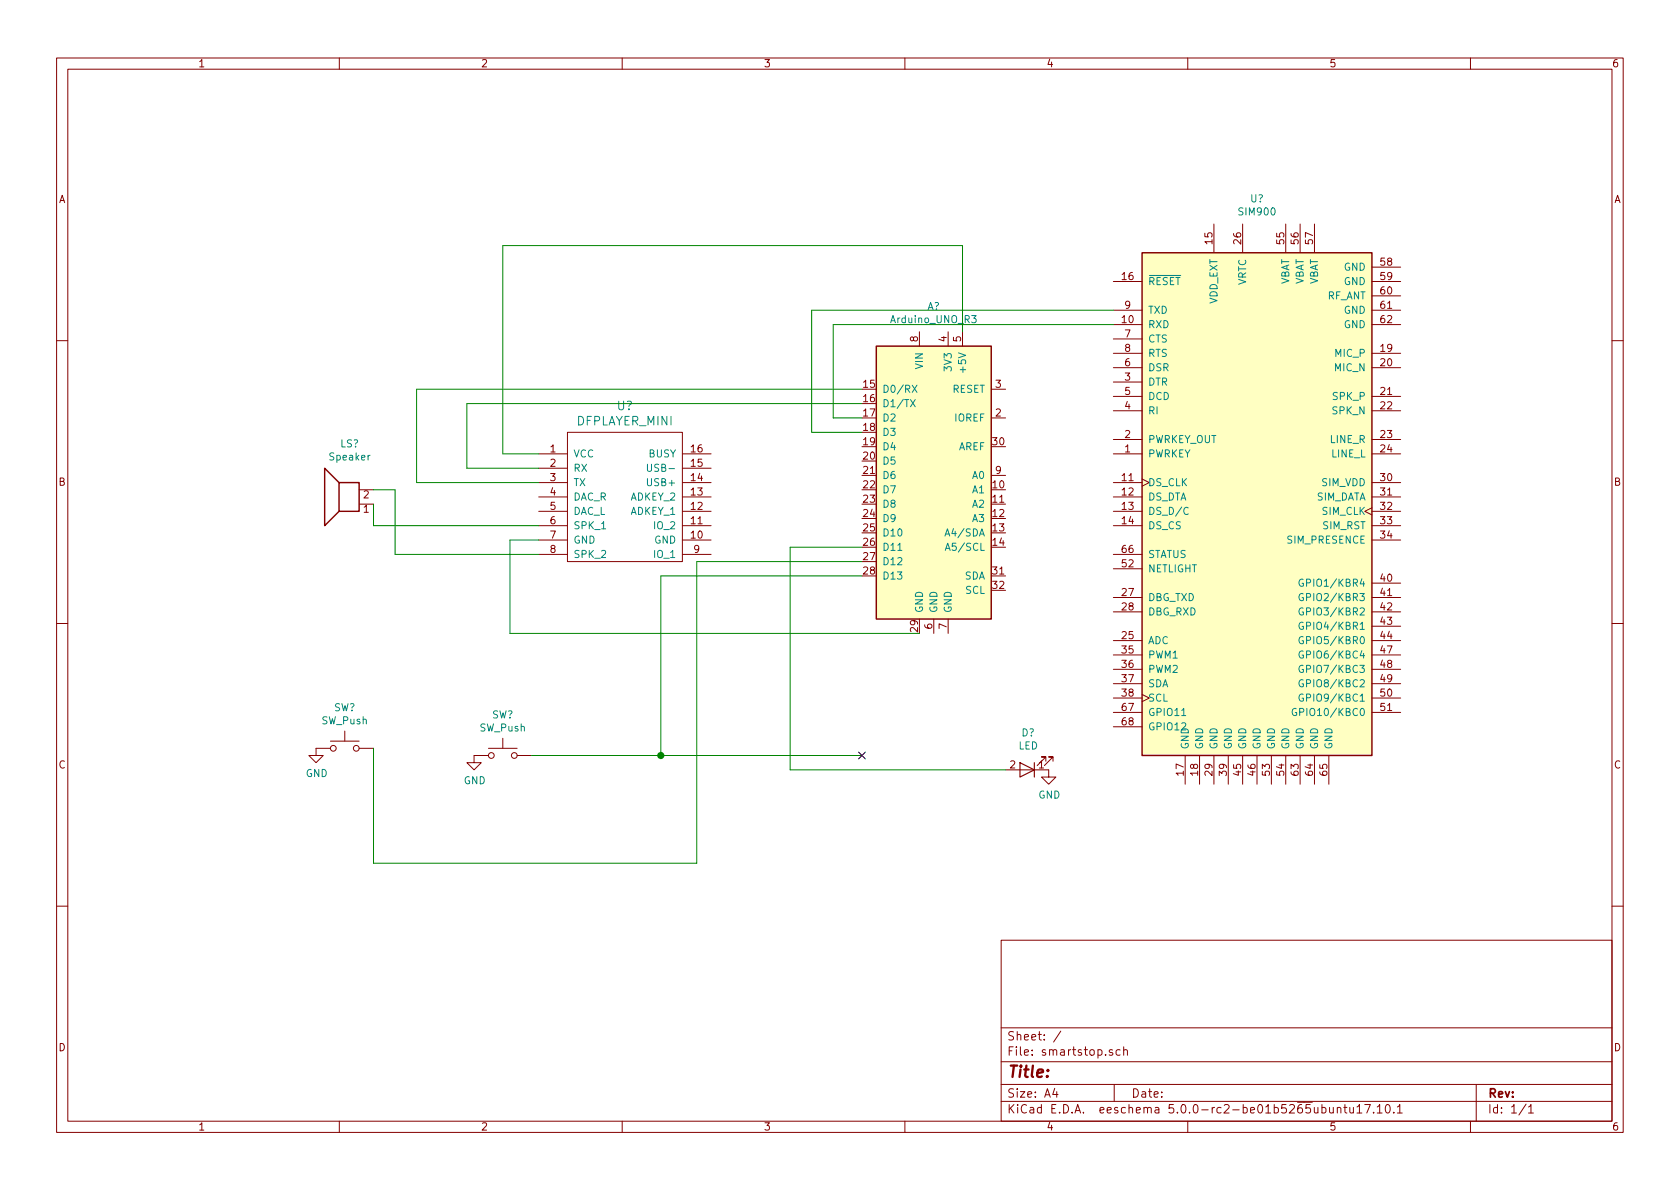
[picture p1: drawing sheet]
<svg xmlns="http://www.w3.org/2000/svg" width="297mm" height="210mm" viewBox="0 0 297 210" stroke-linecap="round" stroke-linejoin="round" font-family="sans-serif">
<g fill="none" stroke="#840000" stroke-width=".18">
<path d="M10 10.3h277v189.9h-277zM12 12.2h273v186.1h-273zM60 10.3v1.9M110 10.3v1.9M160 10.3v1.9M210 10.3v1.9M260 10.3v1.9M214.6 39.6v5.1M219.7 39.6v5.1M227.3 39.6v5.1M229.9 39.6v5.1M232.4 39.6v5.1"/>
<path d="M162.6 58.7v2.5M167.6 58.7v2.5M170.2 58.7v2.5M196.8 57.4h5.1M196.8 49.8h5.1M196.8 54.9h5.1M196.8 59.9h5.1M242.6 57.4h5M242.6 49.8h5M242.6 47.2h5M242.6 52.3h5M242.6 54.9h5"/>
<path d="M10 60.2h2M100.3 76.4h20.3v22.9h-20.3zM175.3 73.9h2.5M175.3 68.8h2.5M196.8 62.5h5.1M196.8 77.7h5.1M196.8 65h5.1M196.8 70.1h5.1M196.8 72.6h5.1M196.8 67.6h5.1M242.6 62.5h5M242.6 77.7h5"/>
<path d="M242.6 65h5M242.6 70.1h5M242.6 72.6h5M285 60.2h2M63.5 89.1h2.5M63.5 86.6h2.5M95.2 80.3h5.1M95.2 82.8h5.1M95.2 85.3h5.1M95.2 87.9h5.1M95.2 90.4h5.1M95.2 93h5.1"/>
<path d="M95.2 95.5h5.1M95.2 98h5.1M120.6 80.3h5.1M120.6 82.8h5.1M120.6 85.3h5.1M120.6 87.9h5.1M120.6 90.4h5.1M120.6 93h5.1M120.6 95.5h5.1M120.6 98h5.1M175.3 84.1h2.5M196.8 80.3h5.1"/>
<path d="M196.8 85.3h5.1M196.8 87.9h5.1M196.8 90.4h5.1M196.8 93h5.1M196.8 98h5.1M201.9 84.7l1.3 .6-1.3 .7M242.6 89.8l-1.3 .6 1.3 .7M242.6 80.3h5M242.6 85.3h5M242.6 87.9h5M242.6 90.4h5M242.6 93h5"/>
<path d="M242.6 95.5h5M10 110.3h2M165.1 109.5v2.5M167.6 109.5v2.5M196.8 113.3h5.1M196.8 105.7h5.1M196.8 108.2h5.1M196.8 115.8h5.1M196.8 118.4h5.1M196.8 100.6h5.1M242.6 113.3h5M242.6 105.7h5"/>
<path d="M242.6 108.2h5M242.6 115.8h5M242.6 118.4h5M242.6 103.1h5M242.6 110.7h5M285 110.3h2M58.4 132.3h-2.5v1.3h1.2l-1.2 1.3-1.3-1.3h1.3M58.4 131.1h5.1M61 129.3v1.8M63.5 132.3h2.5M86.4 133.6h-2.6v1.3h1.3l-1.3 1.2-1.3-1.2h1.3M86.4 132.3h5"/>
<path d="M88.9 130.6v1.7M91.4 133.6h2.6M177.8 136.1h7.6v1.3h1.3l-1.3 1.3-1.3-1.3h1.3M184.9 134.6v-.7h-.8h.8l-1.5 1.5M186.2 134.6v-.7h-.8h.8l-1.5 1.5M196.8 120.9h5.1M196.8 123.4h5.1M196.8 126h5.1M196.8 128.5h5.1M201.9 122.8l1.3 .6-1.3 .7M209.5 133.6v5.1M212.1 133.6v5.1"/>
<path d="M214.6 133.6v5.1M217.2 133.6v5.1M219.7 133.6v5.1M222.2 133.6v5.1M224.8 133.6v5.1M227.3 133.6v5.1M229.9 133.6v5.1M232.4 133.6v5.1M234.9 133.6v5.1M242.6 120.9h5M242.6 123.4h5M242.6 126h5"/>
<path d="M10 160.2h2M177 166.3h108v32h-108zM285 160.2h2M60 198.3v1.9M110 198.3v1.9M160 198.3v1.9M177 194.8h108M177 191.8h108M177 187.8h108M177 181.8h108M186.5 192.5l-.4 1h1M186.8 193v1"/>
<path d="M187.6 182.3l-1.3 2M196.7 185.7a.37 .37 0 0 0-.6 .1l.1 .2 .5 .2 .1 .1-.3 .3-.4-.1M197 191.8v3M198 185.7l-.4-.1-.3 .3 .1 .6 .2 .1 .4-.1M198.7 185.7h.1a.37 .37 0 0 1 .5 .1v.8M198.7 185.1v1.5M210 198.3v1.9M235.1 195.8v.8a.39 .39 0 0 0 .6 .1M235.7 195.8v1M236.4 196l.3-.2 .3 .1 .1 .9M236.4 195.8v1M237.6 195.8h.6"/>
<path d="M237.8 195.3v1.3l.4 .2M238.7 195.8v.9l.4 .1 .2-.1M239.3 195.8v1M239.9 195.8l.5-.5v1.5M239.9 196.8h.9M241.3 195.3h1l-.6 1.5M242.9 196.7v.1M243.5 195.8l.4-.5v1.5M243.5 196.8h.9M245.1 195.4l.2-.1a.8 .8 0 0 1 .5 .8 .8 .8 0 0 1-.5 .7 1 1 0 0 1-.2-1.4zM246.4 196.7v.1M247.1 195.8l.4-.5v1.5"/>
<path d="M247.1 196.8h.8M260 198.3v1.9M261 191.8v6.5M269.8 195.2l-1.2 2M270.3 195.8l.4-.5v1.5M270.3 196.8h.8"/>
<circle cx="58.9" cy="132.3" r=".51"/>
<circle cx="63" cy="132.3" r=".51"/>
<circle cx="86.9" cy="133.6" r=".51"/>
<circle cx="90.9" cy="133.6" r=".51"/>
</g>
<g fill="#ffffc2" stroke="#ffffc2" stroke-width=".18">
<path d="M154.9 61.2h20.4v48.3h-20.4z"/>
<path d="M201.9 44.7h40.7v88.9h-40.7z"/>
</g>
<path d="M201.9 44.7h40.7v88.9h-40.7zM154.9 61.2h20.4v48.3h-20.4zM59.9 85.3h3.6v5.1h-3.6zM59.9 85.3l-2.5-2.5v10.2l2.5-2.6" fill="none" stroke="#840000" stroke-width=".25"/>
<g fill="none" stroke="#008484" stroke-width=".18">
<path d="M171.8 55.8h.8l-.4 .5 .3 .1 .1 .4-.3 .3-.5-.2M161 70.7l.8 1.2M161.3 68.1l.8 1.3M161.8 70.7l-.8 1.2M162.1 68.1l-.8 1.3M114.5 82.1v1l.2 .3h.3l.2-.3v-1M167.1 94.8l.4-1.3 .4 1.3M167.1 97.3l.5-1.2 .4 1.2M167.3 97h.6M210.1 89.8a.6 .6 0 0 0-.8 .5 .6 .6 0 0 0 .6 .7l.2-.1M230.4 102.5a.59 .59 0 0 0-.7 .6 .59 .59 0 0 0 .7 .5l.1-.5h-.3M230.4 105a.59 .59 0 0 0-.7 .6 .59 .59 0 0 0 .7 .6l.1-.5h-.3"/>
<path d="M230.4 107.6a.59 .59 0 0 0-.7 .5 .59 .59 0 0 0 .7 .6l.1-.5h-.3M230.4 110.1a.59 .59 0 0 0-.7 .6 .59 .59 0 0 0 .7 .5l.1-.4h-.3M230.4 112.6a.59 .59 0 0 0-.7 .6 .59 .59 0 0 0 .7 .6l.1-.5h-.3M230.4 115.2a.59 .59 0 0 0-.7 .6 .59 .59 0 0 0 .7 .5l.1-.5h-.3M230.4 117.7a.59 .59 0 0 0-.7 .6 .59 .59 0 0 0 .7 .6l.1-.5h-.3M208.9 126.5h.8M229.2 125.3a.59 .59 0 0 0-.7 .6 .59 .59 0 0 0 .7 .6l.1-.5h-.3M230.4 120.3a.59 .59 0 0 0-.7 .5 .59 .59 0 0 0 .7 .6l.1-.5h-.3M230.4 122.8a.59 .59 0 0 0-.7 .6 .59 .59 0 0 0 .7 .5l.1-.4h-.3"/>
</g>
<path d="M170.2 58.7v-15.3h-81.3v36.9h6.3M196.8 57.4h-49.5v16.5h5.1M196.8 54.9h-53.3v21.5h8.9M152.4 68.8h-78.7v16.5h21.5M152.4 71.4h-69.9v11.4h12.7M66 89.1v3.9h29.2M66 86.6h3.8v11.4h25.4M95.2 95.5h-5v16.5h72.4M152.4 99.3h-29.2v53.3h-57.2v-20.3M152.4 96.8h-12.7v39.3h38.1M152.4 101.8h-35.6v31.8M94 133.6h58.4" fill="none" stroke="#008400" stroke-width=".18"/>
<path d="M180.3 134.9l2.6 1.2-2.6 1.3zM182.9 134.9v2.5" fill="none" stroke="#840000" stroke-width=".2"/>
<circle cx="116.8" cy="133.6" r=".51" fill="#008400" stroke="#008400" stroke-width=".25"/>
<path d="M151.8 133l1.2 1.2M153 133l-1.2 1.2" fill="none" stroke="#000084" stroke-width=".18"/>
<text font-size="2.8" fill="#840000" x="178" y="190.5">Title:</text>
<g font-size="2.1" fill="#008484">
<text x="102" y="75.2">DFPLAYER_MINI</text>
<text x="109.1" y="72.5">U?</text>
</g>
<g font-size="2.1" fill="#840000">
<text x="178" y="184">Sheet: /</text>
<text x="178" y="186.7">File: smartstop.sch</text>
<text x="178" y="196.9">KiCad E.D.A. eeschema 5.0.0-rc2-be01b5265ubuntu17.10.1</text>
<text x="178" y="194.1">Size: A4</text>
<text x="200" y="194.1">Date:</text>
<text x="263" y="194.1">Rev:</text>
<text x="263" y="196.9">Id: 1/1</text>
</g>
<g font-size="1.8" fill="#840000">
<text x="35" y="11.9">1</text>
<text x="85" y="11.9">2</text>
<text x="135" y="11.9">3</text>
<text x="185" y="11.9">4</text>
<text x="235" y="11.9">5</text>
<text x="285" y="11.9">6</text>
<text x="10.4" y="35.9">A</text>
<text x="285.4" y="35.9">A</text>
<text x="214.4" y="43.1" transform="rotate(-90 214.4 43.1)">15</text>
<text x="219.5" y="43.1" transform="rotate(-90 219.5 43.1)">26</text>
<text x="227.1" y="43.1" transform="rotate(-90 227.1 43.1)">55</text>
<text x="229.6" y="43.1" transform="rotate(-90 229.6 43.1)">56</text>
<text x="232.2" y="43.1" transform="rotate(-90 232.2 43.1)">57</text>
<text x="244.1" y="47">58</text>
<text x="198.4" y="49.5">16</text>
<text x="244.1" y="49.5">59</text>
<text x="244.1" y="52.1">60</text>
<text x="198.4" y="57.1">10</text>
<text x="198.9" y="59.7">7</text>
<text x="198.9" y="54.6">9</text>
<text x="244.1" y="54.6">61</text>
<text x="244.1" y="57.1">62</text>
<text x="162.3" y="60.4" transform="rotate(-90 162.3 60.4)">8</text>
<text x="167.4" y="60.4" transform="rotate(-90 167.4 60.4)">4</text>
<text x="169.9" y="60.4" transform="rotate(-90 169.9 60.4)">5</text>
<text x="198.9" y="64.8">6</text>
<text x="198.9" y="62.2">8</text>
<text x="244.1" y="62.2">19</text>
<text x="244.1" y="64.8">20</text>
<text x="152.7" y="68.6">15</text>
<text x="152.7" y="71.1">16</text>
<text x="176" y="68.6">3</text>
<text x="198.9" y="67.3">3</text>
<text x="198.9" y="69.8">5</text>
<text x="244.1" y="69.8">21</text>
<text x="152.7" y="73.7">17</text>
<text x="152.7" y="76.2">18</text>
<text x="176" y="73.7">2</text>
<text x="198.9" y="77.5">2</text>
<text x="198.9" y="72.4">4</text>
<text x="244.1" y="72.4">22</text>
<text x="244.1" y="77.5">23</text>
<text x="97.3" y="80">1</text>
<text x="97.3" y="82.5">2</text>
<text x="122.2" y="82.5">15</text>
<text x="122.2" y="80">16</text>
<text x="152.7" y="78.7">19</text>
<text x="152.7" y="81.3">20</text>
<text x="152.7" y="83.8">21</text>
<text x="175.6" y="78.7">30</text>
<text x="176" y="83.8">9</text>
<text x="198.9" y="80">1</text>
<text x="244.1" y="80">24</text>
<text x="10.4" y="85.9">B</text>
<text x="64.3" y="88.1">2</text>
<text x="97.3" y="85.1">3</text>
<text x="97.3" y="87.6">4</text>
<text x="122.2" y="87.6">13</text>
<text x="122.2" y="85.1">14</text>
<text x="152.7" y="86.4">22</text>
<text x="152.7" y="88.9">23</text>
<text x="175.6" y="86.4">10</text>
<text x="175.6" y="88.9">11</text>
<text x="198.4" y="85.1">11</text>
<text x="198.4" y="87.6">12</text>
<text x="244.1" y="85.1">30</text>
<text x="244.1" y="87.6">31</text>
<text x="285.4" y="85.9">B</text>
<text x="64.3" y="90.7">1</text>
<text x="97.3" y="90.2">5</text>
<text x="97.3" y="92.7">6</text>
<text x="97.3" y="95.2">7</text>
<text x="122.2" y="95.2">10</text>
<text x="122.2" y="92.7">11</text>
<text x="122.2" y="90.2">12</text>
<text x="152.7" y="91.4">24</text>
<text x="152.7" y="94">25</text>
<text x="175.6" y="91.4">12</text>
<text x="175.6" y="94">13</text>
<text x="198.4" y="90.2">13</text>
<text x="198.4" y="92.7">14</text>
<text x="244.1" y="90.2">32</text>
<text x="244.1" y="92.7">33</text>
<text x="244.1" y="95.2">34</text>
<text x="97.3" y="97.8">8</text>
<text x="122.7" y="97.8">9</text>
<text x="152.7" y="96.5">26</text>
<text x="152.7" y="99.1">27</text>
<text x="152.7" y="101.6">28</text>
<text x="175.6" y="96.5">14</text>
<text x="175.6" y="101.6">31</text>
<text x="198.4" y="100.3">52</text>
<text x="198.4" y="97.8">66</text>
<text x="175.6" y="104.1">32</text>
<text x="198.4" y="105.4">27</text>
<text x="198.4" y="107.9">28</text>
<text x="244.1" y="102.9">40</text>
<text x="244.1" y="105.4">41</text>
<text x="244.1" y="107.9">42</text>
<text x="162.3" y="111.7" transform="rotate(-90 162.3 111.7)">29</text>
<text x="164.8" y="111.2" transform="rotate(-90 164.8 111.2)">6</text>
<text x="167.4" y="111.2" transform="rotate(-90 167.4 111.2)">7</text>
<text x="198.4" y="113">25</text>
<text x="244.1" y="110.5">43</text>
<text x="244.1" y="113">44</text>
<text x="198.4" y="115.6">35</text>
<text x="198.4" y="118.1">36</text>
<text x="244.1" y="115.6">47</text>
<text x="244.1" y="118.1">48</text>
<text x="198.4" y="120.6">37</text>
<text x="198.4" y="123.2">38</text>
<text x="198.4" y="125.7">67</text>
<text x="244.1" y="120.6">49</text>
<text x="244.1" y="123.2">50</text>
<text x="244.1" y="125.7">51</text>
<text x="198.4" y="128.3">68</text>
<text x="10.4" y="135.9">C</text>
<text x="178.6" y="135.9">2</text>
<text x="183.7" y="135.9">1</text>
<text x="209.3" y="137.1" transform="rotate(-90 209.3 137.1)">17</text>
<text x="211.8" y="137.1" transform="rotate(-90 211.8 137.1)">18</text>
<text x="214.4" y="137.1" transform="rotate(-90 214.4 137.1)">29</text>
<text x="216.9" y="137.1" transform="rotate(-90 216.9 137.1)">39</text>
<text x="219.5" y="137.1" transform="rotate(-90 219.5 137.1)">45</text>
<text x="222" y="137.1" transform="rotate(-90 222 137.1)">46</text>
<text x="224.5" y="137.1" transform="rotate(-90 224.5 137.1)">53</text>
<text x="227.1" y="137.1" transform="rotate(-90 227.1 137.1)">54</text>
<text x="229.6" y="137.1" transform="rotate(-90 229.6 137.1)">63</text>
<text x="232.2" y="137.1" transform="rotate(-90 232.2 137.1)">64</text>
<text x="234.7" y="137.1" transform="rotate(-90 234.7 137.1)">65</text>
<text x="285.4" y="135.9">C</text>
<text x="10.4" y="185.9">D</text>
<text x="285.4" y="185.9">D</text>
<text x="35" y="199.9">1</text>
<text x="85" y="199.9">2</text>
<text x="135" y="199.9">3</text>
<text x="185" y="199.9">4</text>
<text x="235" y="199.9">5</text>
<text x="285" y="199.9">6</text>
</g>
<g font-size="1.8" fill="#008484">
<text x="221.1" y="35.8">U?</text>
<text x="219.2" y="38.1">SIM900</text>
<text x="237.6" y="47.9">GND</text>
<text x="202.9" y="50.4">RESET</text>
<text x="215.3" y="53.9" transform="rotate(-90 215.3 53.9)">VDD_EXT</text>
<text x="220.3" y="50.5" transform="rotate(-90 220.3 50.5)">VRTC</text>
<text x="228" y="50.5" transform="rotate(-90 228 50.5)">VBAT</text>
<text x="230.5" y="50.5" transform="rotate(-90 230.5 50.5)">VBAT</text>
<text x="233" y="50.5" transform="rotate(-90 233 50.5)">VBAT</text>
<text x="234.6" y="53">RF_ANT</text>
<text x="237.6" y="50.4">GND</text>
<text x="157.6" y="57.1">Arduino_UNO_R3</text>
<text x="163.9" y="54.8">A?</text>
<text x="202.9" y="58">RXD</text>
<text x="202.9" y="55.5">TXD</text>
<text x="237.6" y="55.5">GND</text>
<text x="237.6" y="58">GND</text>
<text x="163.2" y="65.2" transform="rotate(-90 163.2 65.2)">VIN</text>
<text x="168.3" y="65.4" transform="rotate(-90 168.3 65.4)">3V3</text>
<text x="170.8" y="65.4" transform="rotate(-90 170.8 65.4)">+5V</text>
<text x="202.9" y="65.7">DSR</text>
<text x="202.9" y="60.6">CTS</text>
<text x="202.9" y="63.1">RTS</text>
<text x="236" y="65.7">MIC_N</text>
<text x="236.1" y="63.1">MIC_P</text>
<text x="156" y="69.5">D0/RX</text>
<text x="168.4" y="69.5">RESET</text>
<text x="202.9" y="68.2">DTR</text>
<text x="202.9" y="70.7">DCD</text>
<text x="235.8" y="70.7">SPK_P</text>
<text x="156" y="72">D1/TX</text>
<text x="156" y="74.5">D2</text>
<text x="156" y="77.1">D3</text>
<text x="168.8" y="74.5">IOREF</text>
<text x="202.9" y="73.3">RI</text>
<text x="235.7" y="73.3">SPK_N</text>
<text x="58.4" y="81.4">Speaker</text>
<text x="60.1" y="79.1">LS?</text>
<text x="101.3" y="80.9">VCC</text>
<text x="101.3" y="83.4">RX</text>
<text x="114.7" y="80.9">BUSY</text>
<text x="115.3" y="83.4">USB-</text>
<text x="156" y="79.6">D4</text>
<text x="156" y="82.2">D5</text>
<text x="169.4" y="79.6">AREF</text>
<text x="202.9" y="80.9">PWRKEY</text>
<text x="202.9" y="78.4">PWRKEY_OUT</text>
<text x="235.3" y="78.4">LINE_R</text>
<text x="235.5" y="80.9">LINE_L</text>
<text x="101.3" y="86">TX</text>
<text x="101.3" y="88.5">DAC_R</text>
<text x="111.5" y="88.5">ADKEY_2</text>
<text x="114.9" y="86">USB+</text>
<text x="156" y="84.7">D6</text>
<text x="156" y="87.2">D7</text>
<text x="156" y="89.8">D8</text>
<text x="172" y="87.2">A1</text>
<text x="172" y="89.8">A2</text>
<text x="172" y="84.7">A0</text>
<text x="202.9" y="86">DS_CLK</text>
<text x="202.9" y="88.5">DS_DTA</text>
<text x="232.5" y="88.5">SIM_DATA</text>
<text x="233.7" y="86">SIM_VDD</text>
<text x="101.3" y="91.1">DAC_L</text>
<text x="101.3" y="93.6">SPK_1</text>
<text x="111.5" y="91.1">ADKEY_1</text>
<text x="115.8" y="93.6">IO_2</text>
<text x="156" y="92.3">D9</text>
<text x="156" y="94.9">D10</text>
<text x="167.8" y="94.9">A4/SDA</text>
<text x="172" y="92.3">A3</text>
<text x="202.9" y="91.1">DS_D/C</text>
<text x="202.9" y="93.6">DS_CS</text>
<text x="233.8" y="91.1">SIM_CLK</text>
<text x="233.9" y="93.6">SIM_RST</text>
<text x="101.3" y="96.1">GND</text>
<text x="101.3" y="98.7">SPK_2</text>
<text x="115.7" y="96.1">GND</text>
<text x="115.8" y="98.7">IO_1</text>
<text x="156" y="97.4">D11</text>
<text x="156" y="99.9">D12</text>
<text x="167.9" y="97.4">A5/SCL</text>
<text x="202.9" y="101.2">NETLIGHT</text>
<text x="202.9" y="98.7">STATUS</text>
<text x="227.7" y="96.1">SIM_PRESENCE</text>
<text x="156" y="102.5">D13</text>
<text x="170.5" y="102.5">SDA</text>
<text x="170.7" y="105">SCL</text>
<text x="202.9" y="106.3">DBG_TXD</text>
<text x="230.8" y="103.8">GPIO1/KBR4</text>
<text x="230.8" y="106.3">GPIO2/KBR3</text>
<text x="163.2" y="108.5" transform="rotate(-90 163.2 108.5)">GND</text>
<text x="165.7" y="108.5" transform="rotate(-90 165.7 108.5)">GND</text>
<text x="168.3" y="108.5" transform="rotate(-90 168.3 108.5)">GND</text>
<text x="202.9" y="113.9">ADC</text>
<text x="202.9" y="108.8">DBG_RXD</text>
<text x="230.8" y="108.8">GPIO3/KBR2</text>
<text x="230.8" y="111.4">GPIO4/KBR1</text>
<text x="230.8" y="113.9">GPIO5/KBR0</text>
<text x="202.9" y="116.5">PWM1</text>
<text x="202.9" y="119">PWM2</text>
<text x="230.8" y="116.5">GPIO6/KBC4</text>
<text x="230.8" y="119">GPIO7/KBC3</text>
<text x="59" y="125.8">SW?</text>
<text x="202.9" y="121.5">SDA</text>
<text x="202.9" y="124.1">SCL</text>
<text x="230.8" y="121.5">GPIO8/KBC2</text>
<text x="230.8" y="124.1">GPIO9/KBC1</text>
<text x="56.9" y="128.1">SW_Push</text>
<text x="84.8" y="129.4">SW_Push</text>
<text x="86.9" y="127">SW?</text>
<text x="180.6" y="130.2">D?</text>
<text x="202.9" y="126.6">GPIO11</text>
<text x="202.9" y="129.2">GPIO12</text>
<text x="229.8" y="126.6">GPIO10/KBC0</text>
<text x="54.1" y="137.4">GND</text>
<text x="180.1" y="132.5">LED</text>
<text x="210.2" y="132.6" transform="rotate(-90 210.2 132.6)">GND</text>
<text x="212.7" y="132.6" transform="rotate(-90 212.7 132.6)">GND</text>
<text x="215.3" y="132.6" transform="rotate(-90 215.3 132.6)">GND</text>
<text x="217.8" y="132.6" transform="rotate(-90 217.8 132.6)">GND</text>
<text x="220.3" y="132.6" transform="rotate(-90 220.3 132.6)">GND</text>
<text x="222.9" y="132.6" transform="rotate(-90 222.9 132.6)">GND</text>
<text x="225.4" y="132.6" transform="rotate(-90 225.4 132.6)">GND</text>
<text x="228" y="132.6" transform="rotate(-90 228 132.6)">GND</text>
<text x="230.5" y="132.6" transform="rotate(-90 230.5 132.6)">GND</text>
<text x="233" y="132.6" transform="rotate(-90 233 132.6)">GND</text>
<text x="235.6" y="132.6" transform="rotate(-90 235.6 132.6)">GND</text>
<text x="82" y="138.7">GND</text>
<text x="183.6" y="141.2">GND</text>
</g>
</svg>
